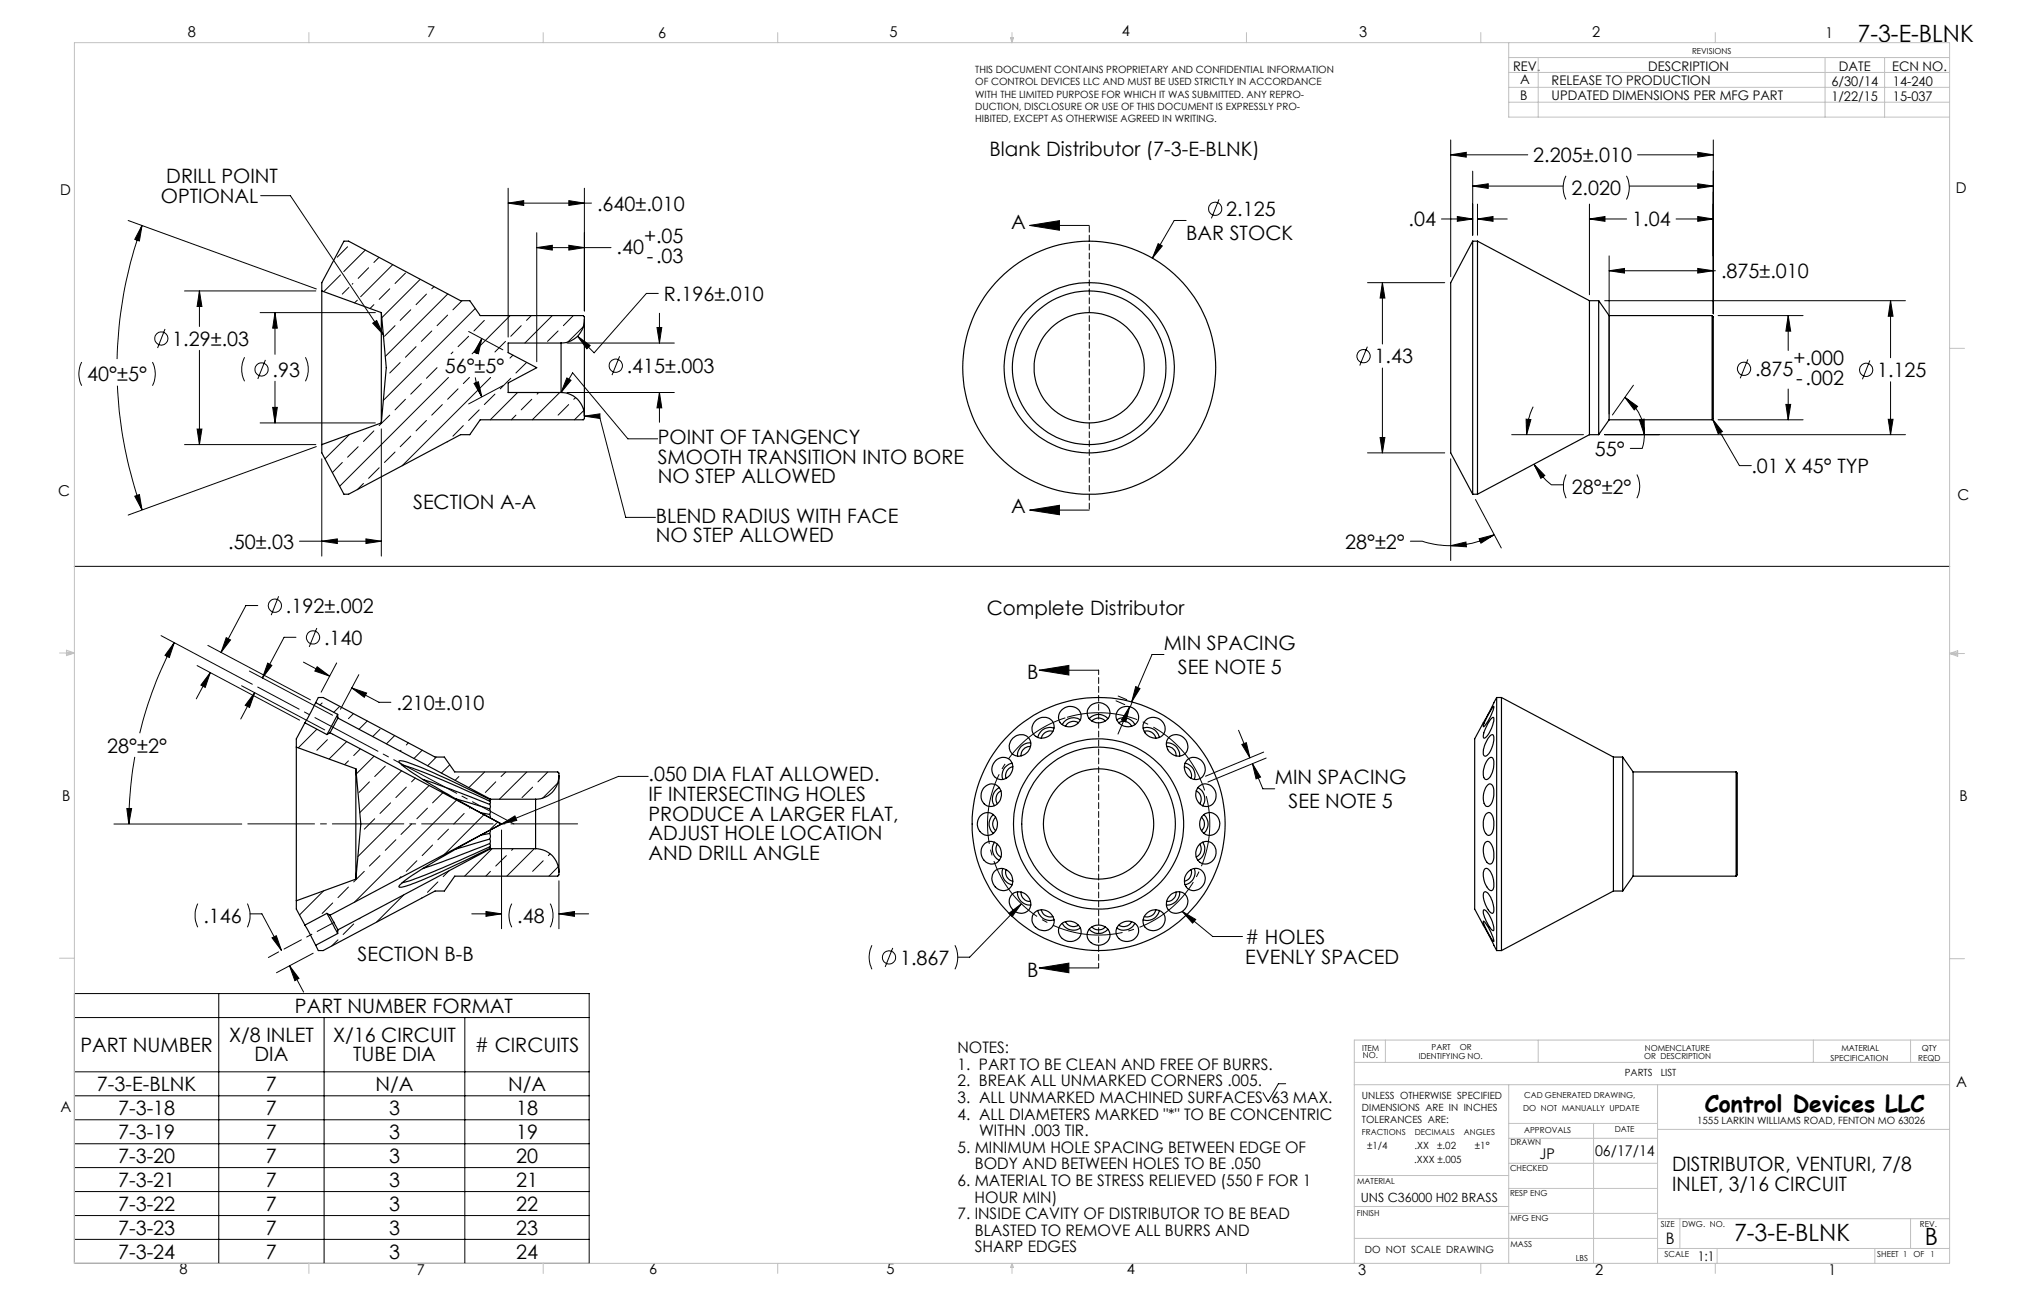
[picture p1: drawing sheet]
<svg xmlns="http://www.w3.org/2000/svg" width="432mm" height="279mm" viewBox="0 0 432 279" stroke-linecap="round" stroke-linejoin="round" font-family="sans-serif">
<g fill="none" stroke="#000" stroke-width=".21">
<path d="M309.5 33l3.3-.5v1zM309.5 29.8v29.2M309.5 33h16.4M314.2 39.7l3.3-.5v1zM314.2 36.5v13.7M314.2 39.7h19.3M334.1 37.5a5.6 5.6 0 0 0 0 5M347 37.5a5.6 5.6 0 0 1 0 5M347.6 39.7h17.9M349.4 33h16.1M362.2 32.5l3.3 .5-3.3 .5zM362.2 39.2l3.3 .5-3.3 .5z"/>
<path d="M365.5 29.8v37.1M27.3 47l40.2 14.6M30.3 48.1l-.6 3.3-.9-.4zM30.3 48.1a89.1 89.1 0 0 0-5.3 28.5M55.6 41.7h6.3l19.9 29.7M72.6 58.6l-3.5 3.6M74.2 52.6l-2.3 2.3M77.9 53.3l-4.6 4.6M78.6 57.1l-2.2 2.3M80.9 54.9l-1.1 1.1M83.8 56.4l-6.9 6.9M86.5 58.2l-2.2 2.3"/>
<path d="M89.6 59.6l-8.1 8.2M108.4 40.1v31.8M108.4 43.3h17.8M108.4 43.3l3.3-.5v1zM114.5 52.8l3.3-.5v1zM114.5 49.6v27.6M114.5 52.8h15.9M121.4 42.8l3.3 .5-3.3 .5zM121.4 52.3l3.3 .5-3.3 .5zM124.7 40.1v26.2M219.7 48.1h12.7M219.7 48.1l6.3-1v2z"/>
<path d="M247.1 52l.9 .5-2.1 2.6zM253 47h-2.5l-4.6 8.1M260.1 42.5l-1.7 4.1M307.5 46.7h6.7M310.9 46.2l3.3 .5-3.3 .5zM315.2 46.7l3.3-.5v1zM315.2 46.7h6.4M315.2 43.5v6.7M339.1 46.7l3.3-.5v1zM339.1 43.5v19.4M339.1 46.7h7.9M343.3 57.7l3.3-.4v.9z"/>
<path d="M343.3 54.6v33.7M343.3 57.7h22.7M357.6 46.7h7.9M362.2 57.3l3.3 .4-3.3 .5zM362.2 46.2l3.3 .5-3.3 .5zM17.4 77.2a5.6 5.6 0 0 0 0 5.1M32.5 77.2a5.6 5.6 0 0 1 0 5.1M35.2 70.2l-1.6 4M39.4 62.1h28M42.5 62.1l.6 3.3h-1zM42.5 62.1v7.5M42.5 74.7v20.1"/>
<path d="M52.2 76.2a5.7 5.7 0 0 0 0 5.1M55.5 66.7h24.6M56.6 76.8l-1.6 4M58.7 66.7l.5 3.3h-1zM58.7 66.7v8.9M65.2 76.2a5.7 5.7 0 0 1 0 5.1M74.4 61.3l-1.4 1.4M75.3 60.5l-.2 .1M76.2 64l-.6 .6M79.5 68.9l.9-.5 1.4 3zM79.8 65l-.8 .8M83.1 61.6l-2.2 2.3"/>
<path d="M84.3 69.5l-2.3 2.2M85.4 77.3l-2.3 2.3M87.6 66.1l-2.2 2.2M88.8 73.9l-2.3 2.3M91 62.7l-2.2 2.3M92.1 70.6l-2.2 2.2M92.6 61.1l-.5 .5M93.2 78.4l-2.2 2.3M95.5 67.2l-2.3 2.3M95.5 62.7l-13.3 13.3M96.6 75.1l-.4 .4M98.6 64.1l-2 2"/>
<path d="M100 70.7l7.3 3.9M100 71.7l-2.3 2.2M101.4 65.8l-19.6 19.6M102.8 72.2l-.7 3.3-1-.4zM102.8 72.2l-.7 1.6-.5 1.7M103.3 68.3l-2.2 2.3M107.8 72.8l-2.2 2.3M108.8 67.3l-8.1 8.2M109.4 75.7l-.6 .7M111.2 69.5l-2.2 2.2M112.3 77.3l-2.2 2.3M113.3 67.3l-1 1"/>
<path d="M117.8 67.3l-5.8 5.9M119.1 70.6l-2.3 2.2M121 73.2h22.9M122.3 67.3l-2.1 2.2M123.2 71.7l2.7 2-.7 .7zM124.5 69.7l-3.3 3.2M132.2 76l-1.6 4M140.2 69.9h1l-.5 3.3zM140.4 62.6h-2.5l-11.1 12.6-3.6-3.5M140.7 66.8v6.4M291.7 73.9l-1.6 4.1M291.7 60.3h16.5"/>
<path d="M294.9 60.3l.6 3.3h-1.1zM294.9 60.3v13.1M294.9 78.5v18.1M342.3 64.1h64.2M366.5 67.3h18.2M372.9 76.7l-1.6 4M381.5 67.3l.5 3.3h-1zM381.5 67.3v7.5M398.9 76.9l-1.6 4M403.3 64.1l.6 3.4h-1.1zM403.3 64.1v12.2M25 82.3a89 89 0 0 0 5.3 26.5"/>
<path d="M39.4 94.8h28M42.1 91.5h1l-.6 3.3zM55.5 90.2h24.6M58.2 86.9h1l-.5 3.3zM58.7 81.3v8.9M67.5 95.2l-40.2 14.7M68.7 97.9v20.7M73 98.6l-2.1 2.2M74.5 92.7l-5.2 5.2M76.4 95.3l-2.2 2.2M79.8 91.9l-2.3 2.3M80.9 99.8l-2.3 2.2"/>
<path d="M81.4 91.5v27.1M83.1 88.5l-2.2 2.3M84.3 96.4l-2.3 2.2M86.5 85.2l-2.2 2.2M87.6 93l-2.2 2.3M89.9 81.8l-2.3 2.3M91 89.7l-2.2 2.2M94.4 86.3l-2.3 2.2M95.5 94.2l-.1 .1M95.7 80.5l-23.2 23.2M97.7 82.9l-2.2 2.3M98.8 90.8l-2.2 2.2"/>
<path d="M100.2 80.5l-1.4 1.3M101.1 81.8l1-.4 .7 3.3zM101.4 80.5a12.8 12.8 0 0 0 1.4 4.2M102.2 87.4l-2.2 2.3M104.7 80.5l-18.9 18.8M105.6 84.1l-2.3 2.2M107.3 82.3l-7.3 3.8M109 80.7l-2.3 2.2M110.1 88.5l-1 1M110.4 83.7l-5.8 5.8M113.5 85.2l-2.3 2.2M114.9 83.7l-.3 .4"/>
<path d="M119.4 83.7l-5.8 5.8M119.7 83.7l2.5-4.2 11.7 14.1h6.4M120.9 80.6l.9 .5-2.1 2.6zM121 83.7h22.9M121.3 86.3l-2.2 2.2M122.8 84.8l-.4 .4M124.5 87.6l-1.9 1.9M124.7 88.8l3.3-.5v1zM124.7 88.8h3.2l5.6 21.5h6.3M140.7 83.7l.5 3.3h-1zM140.7 83.7v6.4M291.7 96.6h16.5"/>
<path d="M294.4 93.3h1.1l-.6 3.3zM309.5 97.9v21.7M322.5 92.7h15.3M325.6 89.4l1 .1-.9 3.2zM327.1 86.7a13.4 13.4 0 0 0-1.4 6M327.3 99l2.3 2.4-.9 .6zM327.3 99l.2 .5a14.5 14.5 0 0 0 3.5 3.9h2.5M342.3 92.7h64.2M346.6 84.7l2.8 2-.7 .7zM346.6 84.7a9.7 9.7 0 0 1 4.2 8M348.5 82.2l-4.5 6.3M349.7 89.5l1.1-.1v3.3z"/>
<path d="M350.8 92.7l-.1 1.5-.4 1.4h-2.5M365.4 89.4l2.1 2.6-.9 .5zM365.4 89.4l5.7 9.9h2.5M366.5 89.5h18.2M381 86.3h1l-.5 3.2zM381.5 83v6.5M402.8 89.4h1.1l-.6 3.3zM403.3 81.4v11.3M28.8 105.8l.9-.3 .6 3.3zM63.9 115.4h17.5M68.7 115.4l3.3-.5v1zM77.5 103.1l-1.3 1.4"/>
<path d="M78.1 114.9l3.3 .5-3.3 .5zM219.7 108.8h12.7M219.7 108.8l6.3-1v2zM300.9 115.4h2.5a18.6 18.6 0 0 0 6.1 1M309.5 116.4l3.2-.8 .1 1zM314.8 106.5l5.5 10.4M315.6 114.9l3.2-.8-2.9 1.8zM318.8 114.1l-.6 .3a19.3 19.3 0 0 1-8.7 2M334.1 101.2a5.9 5.9 0 0 0 0 5.1M349.2 101.2a5.6 5.6 0 0 1 0 5.1M15.8 120.8h400.2M34.4 135.6l19.4 10.3"/>
<path d="M37.2 137.1l-1.1 3.1-.9-.4zM37.2 137.1a82.4 82.4 0 0 0-7.4 19.3M44.3 137.7l21.9 11.6M48.3 136l.9 .5-2 2.6zM55 129.2h-2.5l-5.3 9.9M59.4 127.2l-1.5 4M63.1 135.9h-2.5l-4.6 8.7M67.6 133.9l-1.6 4.1M248.3 139.6h-2.5l-4.4 10.1M42.1 142l21.8 11.6M44.9 143.4l-1.1 3.2-.9-.5zM44.9 143.4l-3 5.6"/>
<path d="M51.5 146.3l17.8 9.4M53.2 143.1l17.7 9.4M54.3 147.7l-1.1 3.2-.9-.5zM54.3 147.7l-2.9 5.7M57.1 141.4l.9 .5-2 2.7zM64.7 141.2l5.6 3M67.6 155.5l-4 4M67.7 142.2l2.6 2-3.1-1.1zM68.7 149.9l-.4 .5M69.9 157.8l-2.3 2.2M71 156.6v.1M71.8 141.4l-3.3 6.2"/>
<path d="M72.5 150.6l-1.3 1.3M73.9 158.2l-3.7 3.7M75 146.7l3.2 1.1-.5 .9zM75 146.7l5.9 3.1h2.5M75.4 152.2l-1.1 1.1M76.6 143.9l-4 7.4M76.9 159.7l-1.4 1.4M78.4 153.8l-1.8 1.7M81.1 155.5l-1.6 1.6M84.2 156.9l-1.8 1.7M87.1 158.4l-.4 .5M90.1 160l-1.8 1.8"/>
<path d="M221.7 142.9l6.3-1v2.1zM221.7 142.9h12.7M238.1 149.5l1.9 .8M238.5 148.4l1.9 .8M241 150.7l-2.5 5.9M241 150.7l-.8 3.3-.9-.4zM241.5 149.7l-.4 1.1M242.3 146.4l.9 .5-1.8 2.8zM264.2 155.8l2.5 5.8M264.9 158.8l1-.4 .8 3.2zM24.3 175.8h27.3M27.1 172.4h1l-.6 3.4z"/>
<path d="M28.8 161.4l-.6 3.9a85.3 85.3 0 0 0-.7 10.5M74.3 162.3l-.8 .8M78.8 166.8l-2.2 2.2M79.8 161.3l-3.8 3.8M79.9 174.6l-2.2 2.2M82.2 163.4l-2.3 2.2M83.3 171.2l-2.2 2.3M84.5 179.1l-2.3 2.3M85.5 160l-.1 .2M85.7 164.4l-8.9 8.9M86.7 167.9l-2.2 2.2M87.8 175.8l-2.3 2.2"/>
<path d="M88.6 165.9l-.8 .9M91.2 172.4l-2.3 2.2M91.5 167.5l-15.2 15.2M93.1 161.5l-1.9 1.8M94.5 169.1l-2.2 2.1M95.7 176.8l-2.3 2.3M96 163.1l-1.8 1.8M97.4 170.6l-21.8 21.8M97.9 165.6l-.8 .8M99 173.5l-2.2 2.3M100.3 172.2l-.1 .2M103.3 173.7l-8.5 8.5"/>
<path d="M103.4 164.6l-3.4 3.4M105.8 166.8l-2.3 2.2M106.2 175.3l-1.6 1.5M107 177v21.1M107 175.8l2.9-1.8 .3 1zM107.9 164.6l-1 1M112.4 164.6l-5.9 5.9M113.6 167.9l-2.2 2.2M116.9 164.6l-2.1 2.2M119 167l-3.3 3.3M138.3 165.6h-6.4l-24.9 10.2M256 166.1l.5 1.2"/>
<path d="M267.2 162.9l2.2 5.3h2.6M267.2 162.9l1.7 2.8-.9 .4zM269.6 160.4l-12.4 5.2M270.1 161.7l-12.4 5.1M42.2 192.7a5.9 5.9 0 0 0 0 5.1M52.8 192.7a5.9 5.9 0 0 1 0 5.1M53.3 194.9h2.6l4.1 7.8M69 190l-5.1 5.2M71 192.6l-2.3 2.2M74.3 189.2l-2.2 2.3M75.5 197.1l-2.3 2.2M76.6 195.9h.1"/>
<path d="M77.7 185.8l-2.2 2.3M81.1 182.5l-2.3 2.2M85.5 187l-.3 .3M86.2 190.8l-5.8 5.8M88.9 183.6l-2.2 2.2M90.1 191.5l-.1 .1M92.3 180.2l-2.2 2.3M93.4 188.1l-2.2 2.2M95.8 185.7l-1.3 1.3M100.6 194.9h6.4M103.7 194.4l3.3 .5-3.3 .5zM104.6 185.8l-1 1.1"/>
<path d="M105 181l-5.9 5.9M108 182.5l-2.2 2.2M109.2 192.7a5.6 5.6 0 0 0 0 5.1M109.5 181l-.4 .4M114 181l-5.9 5.9M115.9 183.6l-2.3 2.2M117.4 192.7a5.6 5.6 0 0 1 0 5.1M117.4 182.1l-.4 .4M119.1 184.9l-2 2M119.2 194.9l3.4-.5v1zM119.2 187.9v10.2M119.2 194.9h6.4"/>
<path d="M215.2 194.8l2.7-2-2 2.7zM217.9 192.8l-11 11.4h-2.6M252.2 194.4l2.9 1.7-.7 .8zM252.2 194.4l6.5 5.3h6.4M15.9 211.9h109.8v57.6h-109.8zM15.9 217h109.8M46.7 211.9v57.6M58 200l.9-.4 1.1 3.1zM59.4 203l-2.1 1.2M61.8 206l3 5.6M61.8 206l2 2.7-.9 .5zM66.8 203.3l-7.8 4.2"/>
<path d="M69.1 217v52.5M72.1 200.4l-1.3 1.4M99.2 217v52.5M186 201.6l-.1 .3a5.7 5.7 0 0 0 .1 4.8M190.5 202.2l-1.7 4M203.7 201.6l.2 .3a5.7 5.7 0 0 1-.2 4.8M221.7 206.4l6.3-1v2.1zM221.7 206.4h12.7M15.9 228.6h109.8M15.9 233.7h109.8M15.9 238.8h109.8M274.3 231.1h-1.6l-2.2 3.8-1-1.9"/>
<path d="M15.9 243.9h109.8M15.9 249h109.8M15.9 254.1h109.8M15.9 259.3h109.8M15.9 264.3h109.8"/>
<circle cx="259.3" cy="44.5" r="1.41"/>
<circle cx="34.4" cy="72.2" r="1.41"/>
<circle cx="55.8" cy="78.8" r="1.41"/>
<circle cx="131.4" cy="78" r="1.41"/>
<circle cx="290.9" cy="76" r="1.41"/>
<circle cx="372.1" cy="78.7" r="1.42"/>
<circle cx="398.1" cy="78.9" r="1.41"/>
<circle cx="58.6" cy="129.2" r="1.41"/>
<circle cx="66.8" cy="135.9" r="1.42"/>
<circle cx="189.7" cy="204.2" r="1.4"/>
</g>
<path d="M227.5 153a23.7 23.7 0 0 0-9.6 39.7 23.7 23.7 0 0 0 39.4-10.8 23.7 23.7 0 0 0-28.5-29.2l-1.3 .3" fill="none" stroke="#000" stroke-width=".21" stroke-dasharray="15.2 1.3 1.3 1.3" stroke-dashoffset="-.2" stroke-linecap="butt"/>
<path d="M234.4 142.9v63.5" fill="none" stroke="#000" stroke-width=".21" stroke-dasharray="1.3 .6" stroke-dashoffset=".3"/>
<path d="M232.4 48.1v60.7" fill="none" stroke="#000" stroke-width=".21" stroke-dasharray="1.3 .6" stroke-dashoffset="-.2"/>
<path d="M123.2 175.7h-70.3" fill="none" stroke="#000" stroke-width=".21" stroke-dasharray="15.2 1.3 1.3 1.3" stroke-dashoffset="1"/>
<path d="M60.6 202.4l10.8-5.7" fill="none" stroke="#000" stroke-width=".21" stroke-dasharray="15.2 1.3 1.3 1.3" stroke-dashoffset="11"/>
<path d="M55 146.5l54.6 29.2" fill="none" stroke="#000" stroke-width=".21" stroke-dasharray="15.2 1.3 1.3 1.3" stroke-dashoffset="5.2"/>
<g fill="none" stroke="#c0c0c0" stroke-width=".21">
<path d="M15.9 9.1h400v260.4h-400zM65.9 6.9v2.2M115.9 6.9v2.2M165.9 6.9v2.2M215.6 8h.6l-.3 1.1zM215.7 8l.2 1.1M215.9 6.9v2.2M216 8l-.1 1.1M265.9 6.9v2.2M315.9 6.9v2.2M321.9 9.1v15.9h94M321.9 15.5h94"/>
<path d="M321.9 18.6h94M321.9 12.3h94M328.2 12.3v12.7M365.9 6.9v2.2M389.4 12.3v12.7M402.1 12.3v12.7M321.9 21.8h94M415.9 74.3h3.2M12.7 139.3h3.2M14.2 139.1l1.7 .2M14.2 138.7l1.7 .6-1.7 .5zM15.9 139.3l-1.7 .3"/>
<path d="M415.9 139.4h3.2M415.9 139.4l1.8-.6v1.2zM415.9 139.4l1.8 .3M417.7 139.2l-1.8 .2M12.7 204.4h3.2M415.9 204.5h3.2M288.9 231.4h127M288.9 226.6h127M295.6 221.8v4.8M321.9 231.4v38.1M321.9 239.6h31.7M328.2 221.8v4.8"/>
<path d="M340 239.6v29.9M353.6 231.4v38.1M386.9 221.8v4.8M407.6 221.8v4.8M415.9 221.8h-127v47.7M288.9 257.3h33M288.9 250.7h33M321.9 258.8h31.7M321.9 253.5h31.7M321.9 248.1h31.7M321.9 242.8h31.7M353.6 259.9h62.3"/>
<path d="M353.6 240.9h62.3M358.4 259.9v6.4M407.6 259.9v6.4M65.9 269.5v2.1M115.9 269.5v2.1M165.9 269.5v2.1M215.9 269.5v2.1M215.9 269.5l.3 .8h-.6zM265.9 269.5v2.1M288.9 264.1h64.7M315.9 269.5v2.1M353.6 266.3h62.3"/>
<path d="M365.9 269.5v2.1M366.3 266.3v3.2M400 266.3v3.2"/>
</g>
<g fill="#000">
<path d="M124.7 88.8l3.3-.5v1z"/>
<path d="M48.3 136l.9 .5-2 2.6zM44.9 143.4l-1.1 3.2-.9-.5zM57.1 141.4l.9 .5-2 2.7zM54.3 147.7l-1.1 3.2-.9-.5zM75 146.7l3.2 1.1-.5 .9zM67.7 142.2l2.6 2-3.1-1.1zM119.2 194.9l3.4-.5v1zM103.7 194.4l3.3 .5-3.3 .5zM58 200l.9-.4 1.1 3.1zM61.8 206l2 2.7-.9 .5zM247.1 52l-1.2 3.1 2.1-2.6zM381.5 67.3l.5 3.3h-1zM381 86.3h1l-.5 3.2zM403.3 64.1l.6 3.4h-1.1zM402.8 89.4h1.1l-.6 3.3zM362.2 32.5l3.3 .5-3.3 .5zM309.5 33l3.3-.5v1zM362.2 57.3l3.3 .4-3.3 .5zM343.3 57.7l3.3-.4v.9zM309.5 116.4l3.2-.8 .1 1zM315.6 114.9l3.2-.8-2.9 1.8zM294.9 60.3l.6 3.3h-1.1zM294.4 93.3h1.1l-.6 3.3zM325.6 89.4l1 .1-.9 3.2zM327.3 99l2.3 2.4-.9 .6zM339.1 46.7l3.3-.5v1zM362.2 46.2l3.3 .5-3.3 .5zM349.7 89.5l1.1-.1v3.3zM346.6 84.7l2.8 2-.7 .7zM310.9 46.2l3.3 .5-3.3 .5zM315.2 46.7l3.3-.5v1zM314.2 39.7l3.3-.5v1zM362.2 39.2l3.3 .5-3.3 .5zM365.4 89.4l2.1 2.6-.9 .5zM30.3 48.1l-.6 3.3-.9-.4zM28.8 105.8l.9-.3 .6 3.3zM78.1 114.9l3.3 .5-3.3 .5zM68.7 115.4l3.3-.5v1zM102.8 72.2l-.7 3.3-1-.4zM101.1 81.8l1-.4 .7 3.3zM121.4 42.8l3.3 .5-3.3 .5zM108.4 43.3l3.3-.5v1zM121.4 52.3l3.3 .5-3.3 .5zM114.5 52.8l3.3-.5v1zM140.2 69.9h1l-.5 3.3zM140.7 83.7l.5 3.3h-1zM58.2 86.9h1l-.5 3.3zM58.7 66.7l.5 3.3h-1zM42.5 62.1l.6 3.3h-1zM42.1 91.5h1l-.6 3.3z"/>
<path d="M221.7 142.9l6.3-1v2.1zM221.7 206.4l6.3-1v2.1zM219.7 48.1l6.3-1v2zM219.7 108.8l6.3-1v2z"/>
<path d="M264.9 158.8l1-.4 .8 3.2zM267.2 162.9l1.7 2.8-.9 .4zM215.2 194.8l.7 .7 2-2.7zM241 150.7l-.8 3.3-.9-.4zM242.3 146.4l.9 .5-1.8 2.8zM37.2 137.1l-1.1 3.1-.9-.4zM27.1 172.4h1l-.6 3.4z"/>
<path d="M252.2 194.4l2.9 1.7-.7 .8zM107 175.8l2.9-1.8 .3 1zM79.5 68.9l.9-.5 1.4 3zM120.9 80.6l.9 .5-2.1 2.6zM123.2 71.7l2.7 2-.7 .7z"/>
</g>
<g fill="none" stroke="#000" stroke-width=".25">
<path d="M314.2 51.4v54M314.2 51.4l-4.7 8.9v36.3l4.7 8.8M314.2 51.4h1M315.2 51.4v54M315.2 51.4l23.9 12.7M68.7 62.1v32.7M68.7 62.1v-1.8l4.7-8.9h1l23.8 12.7h2l2.2 3.2h22l.3 .3v.6M68.7 62.1l12.7 4.6M81.4 66.7v23.5M81.4 66.7l1 11.7-1 11.8M119.7 73.2v10.5M119.7 73.2h-11.3v2l6.1 3.2-6.1 3.3v2h11.3"/>
<path d="M124.7 68.2a4.9 4.9 0 0 1-5 5M124.7 68.2v20.5M339.1 64.1v28.6M339.1 64.1h2M341.1 64.1v28.6M341.1 64.1l2.2 3.2M343.3 67.3v22.2M343.3 67.3h22M365.3 67.3a2.31 2.31 0 0 1 .2 1.8v20.2l-.2 .2M365.3 67.3v22.2M81.4 90.2l-12.7 4.6M119.7 83.7a4.9 4.9 0 0 1 5 5"/>
<path d="M124.7 88.7v.6l-.3 .2h-22l-2.2 3.2h-2l-23.8 12.7h-1l-4.7-8.8v-1.8M339.1 92.7l-23.9 12.7M339.1 92.7h2M343.3 89.5l-2.2 3.2M343.3 89.5h22M314.2 105.4h1M63.2 159.3v32.8M63.2 159.3l12.7 4.7M65.1 154.2l-1.9 3.4v1.7M65.1 154.2l4.6 2.5M67.3 149.9l-2.2 4.3M67.3 149.9l.6-1.1h1l23.9 12.7h2l2.2 3.1h22l.2 .3v.6"/>
<path d="M67.3 149.9l4.7 2.5M70.4 156.3l-.7 .4M70.4 156.3l36.6 19.5M72 152.4l-2.3 4.3M72 152.4l.1 .7M72.1 153.1l-1.7 3.2M72.1 153.1l32.6 17.4M216.1 157.4a2.13 2.13 0 0 1 2.7-.5 2.13 2.13 0 0 1 .9 2.7 2.32 2.32 0 0 1-1.9 1.7 2.32 2.32 0 0 1-2.3-1.1 2.46 2.46 0 0 1 .6-2.8zM219.9 159.2a1.93 1.93 0 0 0-2.1 2M219.9 158.5a2.57 2.57 0 0 0-2.8 2.8M220.9 153.7a2.21 2.21 0 0 1 2.6-.6 2.21 2.21 0 0 1 1.3 2.3 2.47 2.47 0 0 1-2 2 2.47 2.47 0 0 1-2.5-1.2l-.1-1 .2-.8zM224.6 156a1.94 1.94 0 0 0-2.5 1.4"/>
<path d="M224.9 155.3a2.64 2.64 0 0 0-3.5 2M226.6 151.4a2.3 2.3 0 0 1 2.8-.5 2.3 2.3 0 0 1 1.1 2.6 2.5 2.5 0 0 1-2.3 1.5 2.5 2.5 0 0 1-2.3-1.5v-1.1zM230 154.2a1.92 1.92 0 0 0-2.7 .7M230.5 153.5a2.66 2.66 0 0 0-3.9 1.1M232.4 153.3a2.62 2.62 0 0 1 4 0M232.6 150.6a2.42 2.42 0 0 1 2.8-.5 2.42 2.42 0 0 1 1.3 2.6 2.53 2.53 0 0 1-2.5 1.5 2.53 2.53 0 0 1-2.2-1.9v-.7zM232.9 153.8a1.92 1.92 0 0 1 2.9 0M238.3 153.5a2.64 2.64 0 0 1 3.8 1.1M238.7 154.1a1.97 1.97 0 0 1 2.7 .8M238.7 151.3a2.49 2.49 0 0 1 2.9-.3 2.49 2.49 0 0 1 1.2 2.7 2.48 2.48 0 0 1-2.9 1.2 2.48 2.48 0 0 1-1.7-2.7zM243.9 155.3a2.64 2.64 0 0 1 3.4 2M244.1 156a1.94 1.94 0 0 1 2.5 1.4"/>
<path d="M244.4 153.6a2.44 2.44 0 0 1 3.2 0 2.44 2.44 0 0 1 .5 3.1 2.5 2.5 0 0 1-3 .3 2.5 2.5 0 0 1-1.1-2.8zM248.8 158.5a2.57 2.57 0 0 1 2.8 2.8M248.9 159.2a1.93 1.93 0 0 1 2 2M249.6 157.1a2.47 2.47 0 0 1 3.1 .4 2.47 2.47 0 0 1 .1 3.2 2.44 2.44 0 0 1-3.3-.3 2.44 2.44 0 0 1 .1-3.3zM317.9 156.9l.5-.2a2.74 2.74 0 0 1-.1 2.7 2.26 2.26 0 0 1-1.5 1.9 1.89 1.89 0 0 1-.1-2.2l.7-1.4zM318.1 153.4l.5-.4a5.3 5.3 0 0 1-1.5 4.2l-.4 .2a1.46 1.46 0 0 1 .1-1.8zM318.5 150.8l.1-.1a4.1 4.1 0 0 1-.9 2.6l-.2 .4a2.11 2.11 0 0 1-1.1 1.3l.9-2.1zM319.3 148.8v53.9M319.3 148.8l-4.7 8.8v36.3l4.7 8.8M319.3 148.8h1M320.3 148.8v53.9M320.3 148.8l23.9 12.7"/>
<path d="M75.9 164v23.5M75.9 164l1.1 11.8-1.1 11.7M85.8 163.2a125.1 125.1 0 0 1 17.6 7.2l1.1 .5M90.2 166.2l6 2.1 8.3 3.3M97.2 170.4l7.3 2.1M102.6 173.4l1.9 .3M104.5 179.9l.1 .5-.1 .2M104.5 179a.7 .7 0 0 1 0 .9M104.5 177.8a1.06 1.06 0 0 1 0 1.2M104.5 173.7l.1 .8M104.5 172.5a1.03 1.03 0 0 1 0 1.2M104.5 171.6a.77 .77 0 0 1 0 .9"/>
<path d="M104.5 170.9l.1 .3-.1 .4M104.5 170.5l.1 .1-.1 .3M104.5 170.5l-4.3-2.1a90.7 90.7 0 0 0-14.5-6.1h-.6a4.2 4.2 0 0 0 2.1 2 225.8 225.8 0 0 0 19.8 11.5M104.5 179.9l-7.3 2.9-7 2.5M104.5 179l-7.3 2.1M104.5 177.8l-1.9 .3M104.6 177l-.1 .8M104.7 170.5h-.2M104.7 170.5h9.6M107 175.8l-9.6 5.2a79.4 79.4 0 0 0-12.1 7.7l-.2 .4a1.47 1.47 0 0 0 1.5-.1 161.5 161.5 0 0 0 17.9-8M107 175.8l-36.6 19.4M114.3 170.5v10.5"/>
<path d="M119.2 165.5a4.9 4.9 0 0 1-4.9 5M119.2 165.5v20.5M209.2 174a2.12 2.12 0 0 1 2.4-.5 2.12 2.12 0 0 1 1.2 2.3 2.16 2.16 0 0 1-2.1 2.4 2.16 2.16 0 0 1-2.2-2.3l.1-.9zM209.8 168.1a2.12 2.12 0 0 1 2.8-.7 2.12 2.12 0 0 1 .9 2.7 2.18 2.18 0 0 1-2.8 1.8 2.18 2.18 0 0 1-1.3-3.1zM210.1 179.9a2.39 2.39 0 0 1 2.9 .3 2.39 2.39 0 0 1 .4 2.9 2.21 2.21 0 0 1-2.7 1 2.21 2.21 0 0 1-1.4-2.5l.1-.8zM211.9 173.7a2.62 2.62 0 0 0 0 4M212.2 179.6a2.64 2.64 0 0 0 1 3.9M212.4 162.3a2.13 2.13 0 0 1 3-.3 2.13 2.13 0 0 1 .3 3 2.17 2.17 0 0 1-3.2 .9 2.17 2.17 0 0 1-.4-3.3zM212.4 174.3a1.92 1.92 0 0 0 0 2.9M213.2 168a2.66 2.66 0 0 0-1 3.8M213.5 168.7a1.92 1.92 0 0 0-.7 2.7M215.9 162.8a2.64 2.64 0 0 0-2 3.4"/>
<path d="M216.1 163.5a1.94 1.94 0 0 0-1.5 2.5M252.7 163.5a1.95 1.95 0 0 1 1.4 2.5M252.8 162.8a2.64 2.64 0 0 1 2 3.4M253.3 162a2.4 2.4 0 0 1 3.5 .8 2.4 2.4 0 0 1-1.1 3.4 2.54 2.54 0 0 1-2.7-1.3 2.54 2.54 0 0 1 .3-2.9zM255.2 168.7a1.97 1.97 0 0 1 .8 2.7M255.5 168a2.67 2.67 0 0 1 1.1 3.9M255.8 167.7a2.35 2.35 0 0 1 3 .2 2.35 2.35 0 0 1 .3 3.1 2.14 2.14 0 0 1-2.4 .9 2.14 2.14 0 0 1-1.6-2l.1-1.2zM256.3 174.3a1.92 1.92 0 0 1 0 2.9M256.4 174.1a2.2 2.2 0 0 1 2.8-.4 2.2 2.2 0 0 1 .9 2.7 2.13 2.13 0 0 1-2.4 1.7 2.13 2.13 0 0 1-1.8-2.5l.2-.8zM256.6 179.6a2.66 2.66 0 0 1-1 3.9M256.8 173.7a2.62 2.62 0 0 1 .1 4M316.9 179.6l.4-.1a1.81 1.81 0 0 1 1.3 1.7 3 3 0 0 1-.5 3.1 1.6 1.6 0 0 1-1.5-1.6 3.7 3.7 0 0 1 .3-3.1z"/>
<path d="M317 173.6a.79 .79 0 0 1 .9-.3 .79 .79 0 0 1 .6 .8 4.2 4.2 0 0 1-.6 4l-.2 .1a1.56 1.56 0 0 1-1.2-1.7 3.9 3.9 0 0 1 .5-2.9zM317.3 167.5a.71 .71 0 0 1 .8-.3 .71 .71 0 0 1 .5 .8 4.4 4.4 0 0 1-.9 3.9l-.4 .1a1.78 1.78 0 0 1-.9-2.1l.3-1.2zM317.6 161.8a.62 .62 0 0 1 .8-.2 .62 .62 0 0 1 .3 .7 4.6 4.6 0 0 1-1.3 3.9l-.4 .1a1.84 1.84 0 0 1-.5-2.2l.4-1.2zM344.2 161.5v28.5M344.2 161.5h2M346.2 161.5v28.5M346.2 161.5l2.2 3.1M348.4 164.6v22.3M348.4 164.6h22M370.4 164.6l.2 .3v21.7l-.2 .3M370.4 164.6v22.3M63.2 192.1v1.8l1.9 3.4"/>
<path d="M65.1 197.3l2.2 4.3M69.7 194.8l2.3 4.3M69.7 194.8l-4.6 2.5M69.7 194.8l.7 .4M70.4 195.2l1.7 3.1M72 199.1l-4.7 2.5M72.1 198.3l-.1 .8M75.9 187.5l-12.7 4.6M104.5 180.6l.1 .3-.1 .1M104.5 181h.2M104.5 180.6l-6.4 2.9a85.4 85.4 0 0 1-12.3 4.8M104.7 181l-32.6 17.3"/>
<path d="M104.7 181h9.6M114.3 181a4.9 4.9 0 0 1 4.9 5M119.2 186v.6l-.2 .3h-22l-2.2 3.1h-2l-23.9 12.7h-1l-.6-1.1M212.1 185.9a2.44 2.44 0 0 1 3.1-.1 2.44 2.44 0 0 1 .7 3 2.23 2.23 0 0 1-2.3 1.1 2.23 2.23 0 0 1-1.9-1.8v-1.2zM212.8 180.1a1.92 1.92 0 0 0 .7 2.7M213.9 185.2a2.64 2.64 0 0 0 2 3.5M214.6 185.5a1.94 1.94 0 0 0 1.5 2.5M216.1 190.6a2.48 2.48 0 0 1 3.1 .5 2.48 2.48 0 0 1 .1 3.1 2.44 2.44 0 0 1-3.3-.3 2.44 2.44 0 0 1 .1-3.3zM217.1 190.2a2.62 2.62 0 0 0 2.8 2.8M217.8 190.3a1.93 1.93 0 0 0 2.1 2M220.7 194.7a2.51 2.51 0 0 1 3-.2 2.51 2.51 0 0 1 1 2.8 2.44 2.44 0 0 1-3.2 .9 2.44 2.44 0 0 1-1-3.2zM221.4 194.2a2.64 2.64 0 0 0 3.5 2"/>
<path d="M222.1 194.1a1.95 1.95 0 0 0 2.5 1.4M226.3 197.2a2.52 2.52 0 0 1 2.9-.5 2.52 2.52 0 0 1 1.4 2.5 2.45 2.45 0 0 1-3 1.5 2.45 2.45 0 0 1-1.6-2.9zM226.6 196.9a2.66 2.66 0 0 0 3.9 1M227.3 196.6a1.92 1.92 0 0 0 2.7 .7M232.4 198.2a2.62 2.62 0 0 0 4 0M232.4 198.1a2.52 2.52 0 0 1 2.7-.7 2.52 2.52 0 0 1 1.7 2.2 2.45 2.45 0 0 1-2.6 2 2.45 2.45 0 0 1-2.2-2.5zM232.9 197.7a1.92 1.92 0 0 0 2.9 0M238.5 197.4a2.42 2.42 0 0 1 2.6-.9 2.42 2.42 0 0 1 1.8 2 2.44 2.44 0 0 1-2.3 2.3 2.44 2.44 0 0 1-2.5-2l.1-.7zM241.4 196.6a1.95 1.95 0 0 1-2.7 .7M242.1 196.9a2.66 2.66 0 0 1-3.8 1M244.4 195a2.27 2.27 0 0 1 2.4-.9 2.27 2.27 0 0 1 1.8 1.8 2.45 2.45 0 0 1-1.8 2.5 2.45 2.45 0 0 1-2.9-1.3v-1.1zM246.6 194.1a1.95 1.95 0 0 1-2.5 1.4"/>
<path d="M247.3 194.2a2.64 2.64 0 0 1-3.4 2M249.7 190.9a2.16 2.16 0 0 1 3.2-.1 2.16 2.16 0 0 1-.2 3.2 2.15 2.15 0 0 1-2.6 .7 2.15 2.15 0 0 1-1.2-2.5l.3-.7zM250.9 190.3a1.93 1.93 0 0 1-2 2M251.6 190.2a2.57 2.57 0 0 1-2.8 2.8M253.5 185.9a2.15 2.15 0 0 1 3-.1 2.15 2.15 0 0 1 .2 3 2.16 2.16 0 0 1-3.1 .9 2.16 2.16 0 0 1-.6-3.2zM254.1 185.5a1.95 1.95 0 0 1-1.4 2.5M254.8 185.2a2.64 2.64 0 0 1-2 3.5M255.9 180.1a2.08 2.08 0 0 1 2.5-.4 2.08 2.08 0 0 1 1 2.3 2.18 2.18 0 0 1-1.8 2.2 2.18 2.18 0 0 1-2.4-1.5l-.1-.8 .2-.8zM255.9 180.1a1.92 1.92 0 0 1-.7 2.7M316.4 196.5a7.8 7.8 0 0 1 2.3 4.1v.2a12.5 12.5 0 0 1-2.3-4.3zM316.5 194.1a3.1 3.1 0 0 1 1.7 2.2 3.1 3.1 0 0 1 .4 2.2 6.7 6.7 0 0 1-2.2-4zM316.6 190.3l.2-.1a1.78 1.78 0 0 1 1.4 1.6 3.5 3.5 0 0 1 .3 2.9l-.1 .1a4.6 4.6 0 0 1-2-3.6z"/>
<path d="M316.8 185.3a1.31 1.31 0 0 1 1.5 1.2 4.2 4.2 0 0 1 .2 3.3 .64 .64 0 0 1-1.1-.3 4.4 4.4 0 0 1-.7-4.1zM344.2 190l-23.9 12.7M344.2 190h2M348.4 186.9l-2.2 3.1M348.4 186.9h22M319.3 202.7h1"/>
<circle cx="232.4" cy="78.5" r="18.2"/>
<circle cx="232.4" cy="78.4" r="11.8"/>
<circle cx="232.4" cy="78.4" r="16.4"/>
<circle cx="232.4" cy="78.4" r="27"/>
<circle cx="234.4" cy="175.7" r="11.8"/>
<circle cx="234.4" cy="175.8" r="16.4"/>
<circle cx="234.4" cy="175.7" r="18.2"/>
<circle cx="234.4" cy="175.7" r="27"/>
</g>
<g font-size="5.1">
<text x="396.3" y="8.9">7-3-E-BLNK</text>
<text x="369.9" y="264.7">7-3-E-BLNK</text>
<text x="410.6" y="265.5">B</text>
</g>
<text font-size="4.9" x="363.7" y="237.1">Control Devices LLC</text>
<g font-size="4.2">
<text x="211.1" y="33.4">Blank Distributor (7-3-E-BLNK)</text>
<text x="327.1" y="34.6">2.205±.010</text>
<text x="35.5" y="39.1">DRILL POINT</text>
<text x="335.3" y="41.6">2.020</text>
<text x="34.3" y="43.3">OPTIONAL</text>
<text x="127.4" y="44.9">.640±.010</text>
<text x="261.6" y="46.1">2.125</text>
<text x="137.4" y="51.9">+.05</text>
<text x="215.7" y="48.8">A</text>
<text x="253.1" y="51.2">BAR STOCK</text>
<text x="300.5" y="48.3">.04</text>
<text x="348.2" y="48.3">1.04</text>
<text x="131.5" y="54.2">.40</text>
<text x="138" y="56">-.03</text>
<text x="367.2" y="59.3">.875±.010</text>
<text x="141.6" y="64.2">R.196±.010</text>
<text x="36.8" y="73.7">1.29±.03</text>
<text x="293.2" y="77.5">1.43</text>
<text x="382.6" y="77.9">+.000</text>
<text x="18.6" y="81.3">40°±5°</text>
<text x="58.1" y="80.3">.93</text>
<text x="94.9" y="79.6">56°±5°</text>
<text x="133.7" y="79.5">.415±.003</text>
<text x="374.4" y="80.2">.875</text>
<text x="383.2" y="82">-.002</text>
<text x="400.5" y="80.4">1.125</text>
<text x="140.3" y="94.7">POINT OF TANGENCY</text>
<text x="140.3" y="98.9">SMOOTH TRANSITION INTO BORE</text>
<text x="340.3" y="97.2">55°</text>
<text x="373.6" y="100.9">.01 X 45° TYP</text>
<text x="140.3" y="103">NO STEP ALLOWED</text>
<text x="335.3" y="105.3">28°±2°</text>
<text x="88.1" y="108.5">SECTION A-A</text>
<text x="139.9" y="111.5">BLEND RADIUS WITH FACE</text>
<text x="215.7" y="109.5">A</text>
<text x="48.7" y="117">.50±.03</text>
<text x="139.9" y="115.6">NO STEP ALLOWED</text>
<text x="287" y="117">28°±2°</text>
<text x="61" y="130.7">.192±.002</text>
<text x="210.5" y="131.2">Complete Distributor</text>
<text x="69.1" y="137.5">.140</text>
<text x="248.3" y="138.7">MIN SPACING</text>
<text x="251.3" y="143.7">SEE NOTE 5</text>
<text x="219.2" y="144.8">B</text>
<text x="84.6" y="151.4">.210±.010</text>
<text x="22.9" y="160.5">28°±2°</text>
<text x="138.4" y="166.7">.050 DIA FLAT ALLOWED.</text>
<text x="272" y="167.3">MIN SPACING</text>
<text x="138.4" y="170.8">IF INTERSECTING HOLES</text>
<text x="274.9" y="172.4">SEE NOTE 5</text>
<text x="138.4" y="175">PRODUCE A LARGER FLAT,</text>
<text x="138.4" y="179.2">ADJUST HOLE LOCATION</text>
<text x="138.4" y="183.4">AND DRILL ANGLE</text>
<text x="43.4" y="196.8">.146</text>
<text x="110.4" y="196.8">.48</text>
<text x="265.7" y="201.4"># HOLES</text>
<text x="76.3" y="205">SECTION B-B</text>
<text x="192" y="205.7">1.867</text>
<text x="219.2" y="208.3">B</text>
<text x="265.7" y="205.5">EVENLY SPACED</text>
<text x="62.9" y="216">PART NUMBER FORMAT</text>
<text x="17.2" y="224.3">PART NUMBER</text>
<text x="48.9" y="222.3">X/8 INLET</text>
<text x="54.3" y="226.4">DIA</text>
<text x="71.1" y="222.3">X/16 CIRCUIT</text>
<text x="75.3" y="226.4">TUBE DIA</text>
<text x="101.3" y="224.3"># CIRCUITS</text>
<text x="20.7" y="232.7">7-3-E-BLNK</text>
<text x="56.7" y="232.7">7</text>
<text x="80.1" y="232.7">N/A</text>
<text x="108.4" y="232.7">N/A</text>
<text x="25.2" y="237.8">7-3-18</text>
<text x="56.7" y="237.8">7</text>
<text x="83" y="237.8">3</text>
<text x="110.1" y="237.8">18</text>
<text x="25.2" y="242.9">7-3-19</text>
<text x="56.7" y="242.9">7</text>
<text x="83" y="242.9">3</text>
<text x="110.1" y="242.9">19</text>
<text x="25.2" y="248">7-3-20</text>
<text x="56.7" y="248">7</text>
<text x="83" y="248">3</text>
<text x="110.1" y="248">20</text>
<text x="356.7" y="249.8">DISTRIBUTOR, VENTURI, 7/8</text>
<text x="25.2" y="253.1">7-3-21</text>
<text x="56.7" y="253.1">7</text>
<text x="83" y="253.1">3</text>
<text x="110.1" y="253.1">21</text>
<text x="356.7" y="254">INLET, 3/16 CIRCUIT</text>
<text x="25.2" y="258.2">7-3-22</text>
<text x="25.2" y="263.3">7-3-23</text>
<text x="56.7" y="258.2">7</text>
<text x="56.7" y="263.3">7</text>
<text x="83" y="258.2">3</text>
<text x="83" y="263.3">3</text>
<text x="110.1" y="258.2">22</text>
<text x="110.1" y="263.3">23</text>
<text x="25.2" y="268.4">7-3-24</text>
<text x="56.7" y="268.4">7</text>
<text x="83" y="268.4">3</text>
<text x="110.1" y="268.4">24</text>
</g>
<g font-size="3.4">
<text x="204.3" y="224.6">NOTES:</text>
<text x="204.3" y="228.2">1. PART TO BE CLEAN AND FREE OF BURRS.</text>
<text x="204.3" y="231.7">2. BREAK ALL UNMARKED CORNERS .005.</text>
<text x="204.3" y="235.2">3. ALL UNMARKED MACHINED SURFACES 63 MAX.</text>
<text x="204.3" y="238.8">4. ALL DIAMETERS MARKED &quot;*&quot; TO BE CONCENTRIC</text>
<text x="204.3" y="245.9">5. MINIMUM HOLE SPACING BETWEEN EDGE OF</text>
<text x="208.9" y="242.3">WITHN .003 TIR.</text>
<text x="208" y="249.4">BODY AND BETWEEN HOLES TO BE .050</text>
<text x="204.3" y="252.9">6. MATERIAL TO BE STRESS RELIEVED (550 F FOR 1</text>
<text x="207.9" y="256.5">HOUR MIN)</text>
<text x="204.3" y="260">7. INSIDE CAVITY OF DISTRIBUTOR TO BE BEAD</text>
<text x="208" y="263.6">BLASTED TO REMOVE ALL BURRS AND</text>
<text x="208" y="267.1">SHARP EDGES</text>
<text x="355.4" y="265.2">B</text>
</g>
<g font-size="3.2">
<text x="40" y="7.9">8</text>
<text x="91.1" y="7.9">7</text>
<text x="140.4" y="8.1">6</text>
<text x="189.8" y="7.9">5</text>
<text x="239.3" y="7.6">4</text>
<text x="289.9" y="7.9">3</text>
<text x="339.7" y="7.9">2</text>
<text x="389.5" y="8.1">1</text>
<text x="12.8" y="41.6">D</text>
<text x="417.3" y="41.1">D</text>
<text x="12.4" y="105.7">C</text>
<text x="417.6" y="106.5">C</text>
<text x="13.3" y="170.9">B</text>
<text x="418.1" y="170.8">B</text>
<text x="417.3" y="231.9">A</text>
<text x="12.9" y="237.2">A</text>
<text x="38.3" y="271.8">8</text>
<text x="88.9" y="272">7</text>
<text x="138.5" y="271.8">6</text>
<text x="189.1" y="271.8">5</text>
<text x="240.4" y="271.8">4</text>
<text x="289.7" y="272">3</text>
<text x="340.3" y="272">2</text>
<text x="390.1" y="272">1</text>
</g>
<g font-size="3.1">
<text x="328.5" y="247.1">JP</text>
<text x="340.3" y="246.5">06/17/14</text>
</g>
<g font-size="2.8">
<text x="322.8" y="15.1">REV.</text>
<text x="324.3" y="18">A</text>
<text x="351.6" y="15.2">DESCRIPTION</text>
<text x="392.3" y="15.2">DATE</text>
<text x="403.7" y="15.2">ECN NO.</text>
<text x="324.3" y="21.3">B</text>
<text x="331" y="21.3">UPDATED DIMENSIONS PER MFG PART</text>
<text x="331" y="18.2">RELEASE TO PRODUCTION</text>
<text x="390.7" y="21.5">1/22/15</text>
<text x="390.7" y="18.4">6/30/14</text>
<text x="403.8" y="21.5">15-037</text>
<text x="403.8" y="18.4">14-240</text>
<text x="362.2" y="269">1:1</text>
</g>
<text font-size="2.7" x="290.3" y="256.3">UNS C36000 H02 BRASS</text>
<g font-size="2.1">
<text x="208.1" y="15.6">THIS DOCUMENT CONTAINS PROPRIETARY AND CONFIDENTIAL INFORMATION</text>
<text x="208.1" y="18.2">OF CONTROL DEVICES LLC AND MUST BE USED STRICTLY IN ACCORDANCE</text>
<text x="208.1" y="20.8">WITH THE LIMITED PURPOSE FOR WHICH IT WAS SUBMITTED. ANY REPRO-</text>
<text x="208.1" y="23.4">DUCTION, DISCLOSURE OR USE OF THIS DOCUMENT IS EXPRESSLY PRO-</text>
<text x="208.1" y="26">HIBITED, EXCEPT AS OTHERWISE AGREED IN WRITING.</text>
<text x="346.6" y="229.4">PARTS</text>
<text x="354.3" y="229.4">LIST</text>
<text x="290.6" y="234.5">UNLESS OTHERWISE SPECIFIED</text>
<text x="290.6" y="236.9">DIMENSIONS ARE IN INCHES</text>
<text x="290.6" y="239.4">TOLERANCES ARE:</text>
<text x="362.1" y="239.8">1555 LARKIN WILLIAMS ROAD, FENTON MO 63026</text>
<text x="291.7" y="245">±1/4</text>
<text x="301.8" y="245">.XX</text>
<text x="306.6" y="245">±.02</text>
<text x="314.7" y="245">±1°</text>
<text x="301.7" y="248.1">.XXX ±.005</text>
<text x="291.2" y="267.1">DO NOT SCALE DRAWING</text>
</g>
<g font-size="1.8">
<text x="361" y="11.5">REVISIONS</text>
<text x="290.6" y="224.1">ITEM</text>
<text x="290.8" y="225.7">NO.</text>
<text x="302.7" y="225.9">IDENTIFYING NO.</text>
<text x="305.4" y="223.9">PART</text>
<text x="311.4" y="223.9">OR</text>
<text x="350.8" y="226">OR DESCRIPTION</text>
<text x="350.9" y="224.1">NOMENCLATURE</text>
<text x="390.5" y="226.3">SPECIFICATION</text>
<text x="392.9" y="224.2">MATERIAL</text>
<text x="409.2" y="226.2">REQD</text>
<text x="410" y="224.1">QTY</text>
<text x="325" y="236.9">DO NOT MANUALLY UPDATE</text>
<text x="325.2" y="234.1">CAD GENERATED DRAWING,</text>
<text x="290.6" y="242.1">FRACTIONS</text>
<text x="301.8" y="242.1">DECIMALS</text>
<text x="312.3" y="242.1">ANGLES</text>
<text x="322.2" y="244.3">DRAWN</text>
<text x="325.2" y="241.6">APPROVALS</text>
<text x="344.5" y="241.4">DATE</text>
<text x="322.1" y="249.8">CHECKED</text>
<text x="289.5" y="252.6">MATERIAL</text>
<text x="322.1" y="255.1">RESP ENG</text>
<text x="289.5" y="259.3">FINISH</text>
<text x="322.2" y="260.5">MFG ENG</text>
<text x="354.3" y="261.8">SIZE</text>
<text x="358.9" y="261.7">DWG. NO.</text>
<text x="409.6" y="261.8">REV.</text>
<text x="322.2" y="266">MASS</text>
<text x="336.2" y="269">LBS</text>
<text x="355.1" y="268.2">SCALE</text>
<text x="400.5" y="268.1">SHEET 1</text>
<text x="408.2" y="268.1">OF</text>
<text x="411.8" y="268.1">1</text>
</g>
</svg>
